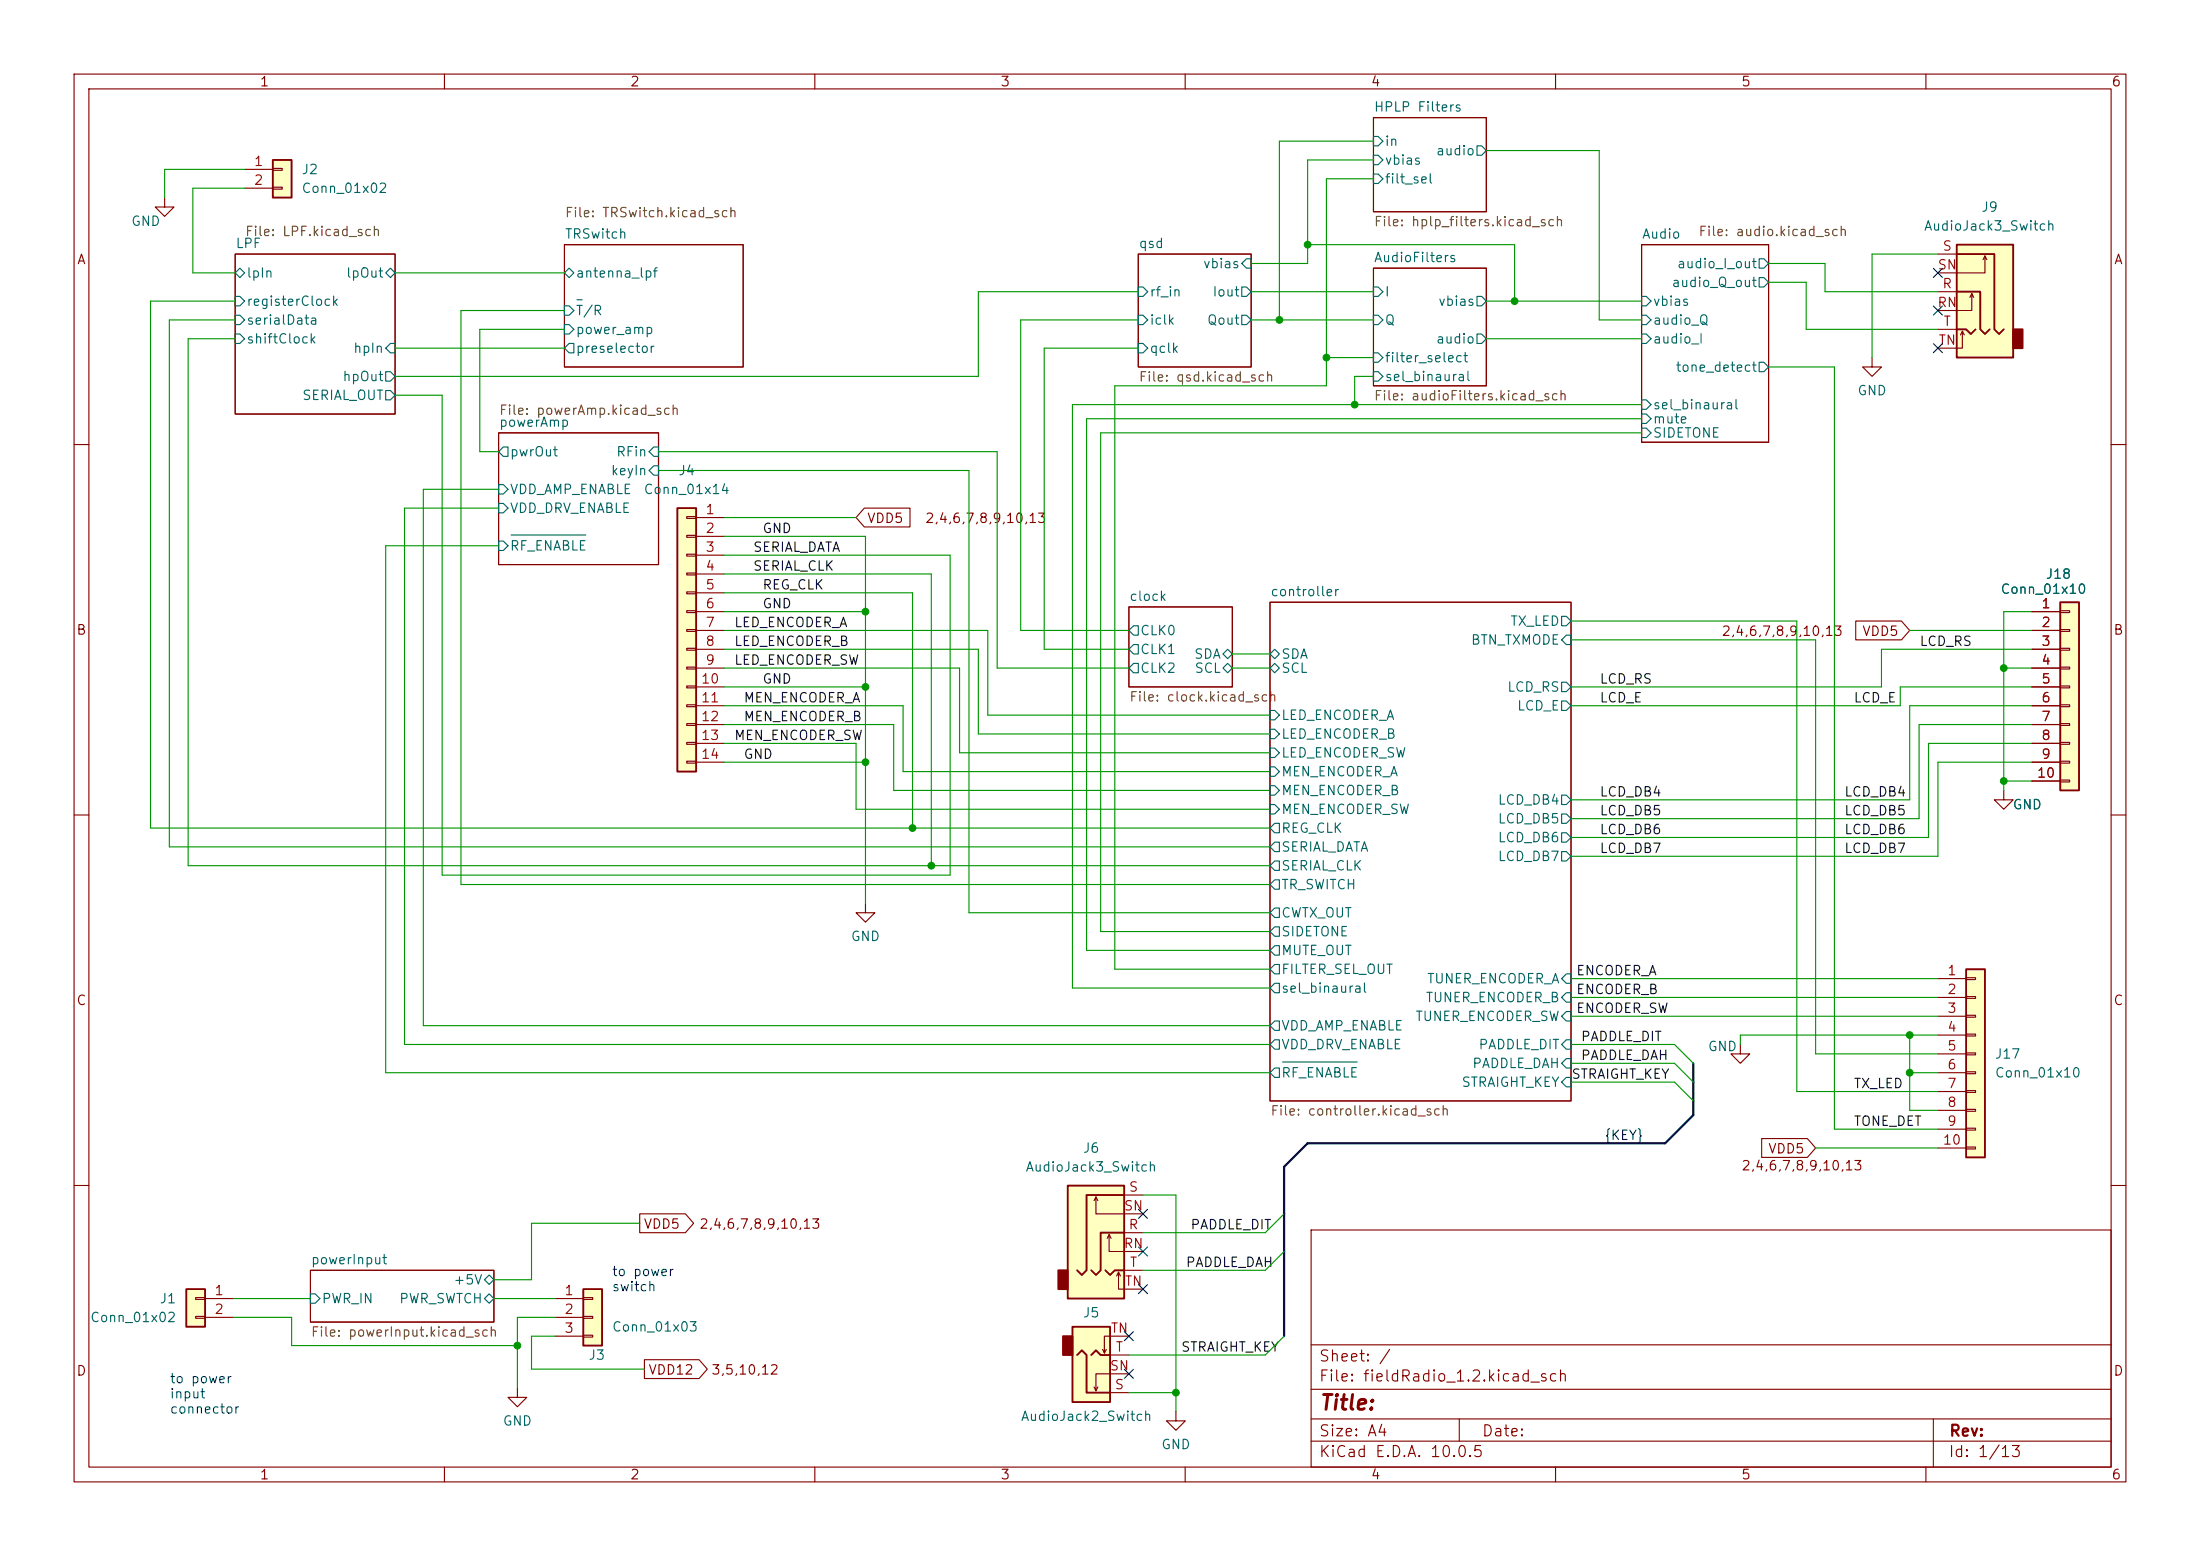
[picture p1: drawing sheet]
<svg xmlns="http://www.w3.org/2000/svg" width="297mm" height="210mm" viewBox="0 0 297 210" stroke-linecap="round" stroke-linejoin="round" font-family="sans-serif">
<g fill="none" stroke="#840000" stroke-width=".15">
<path d="M10 10h277v190h-277zM12 12h273v186h-273zM60 10v2M110 10v2M160 10v2M185.4 15.9h15.3v12.7h-15.3zM210 10v2M260 10v2M31.7 34.3h21.6v21.6h-21.6zM76.2 33h24.1v16.5h-24.1zM153.7 34.3h15.2v15.2h-15.2zM185.4 36.2h15.3v15.9h-15.3z"/>
<path d="M221.6 33h17.2v26.7h-17.2zM67.3 58.4h21.6v17.8h-21.6zM10 60h2M285 60h2M152.4 81.9h14v10.8h-14zM171.4 81.3h40.7v67.3h-40.7zM10 110h2M285 110h2M10 160h2M41.9 171.5h24.8v6.9h-24.8zM177 166h108v32h-108zM285 160h2"/>
<path d="M60 198v2M110 198v2M160 198v2M177 194.5h108M177 191.5h108M177 187.5h108M177 181.5h108M197 191.5v3M210 198v2M260 198v2M261 191.5v6.5"/>
</g>
<g fill="none" stroke="#006464" stroke-width=".15">
<path d="M185.4 18.4h.7l.6 .7-.6 .6h-.7zM199.4 19.7h.6l.7 .6-.7 .7h-.6zM31.7 36.8l.7-.6 .6 .6-.6 .7zM52.1 36.8l.6-.6 .6 .6-.6 .7zM76.2 36.8l.6-.6 .7 .6-.7 .7zM153.7 38.7h.6l.6 .7-.6 .6h-.6zM167.6 38.7h.7l.6 .7-.6 .6h-.7zM168.3 34.9h.6v1.3h-.6l-.7-.6zM185.4 38.7h.7l.6 .7-.6 .6h-.7zM185.4 21h.7l.6 .6-.6 .6h-.7zM185.4 23.5h.7l.6 .6-.6 .7h-.7zM237.5 37.5h.6l.7 .6-.7 .6h-.6z"/>
<path d="M237.5 34.9h.6l.7 .7-.7 .6h-.6zM31.7 40h.7l.6 .6-.6 .7h-.7zM31.7 42.5h.7l.6 .7-.6 .6h-.7zM31.7 45.1h.7l.6 .6-.6 .7h-.7zM52.1 50.2h.6l.6 .6-.6 .6h-.6zM52.1 52.7h.6l.6 .6-.6 .7h-.6zM52.7 46.4h.6v1.2h-.6l-.6-.6zM76.2 43.8h.6l.7 .7-.7 .6h-.6zM76.2 41.3h.6l.7 .6-.7 .6h-.6zM76.8 46.4h.7v1.2h-.7l-.6-.6zM77.9 40.5h.7M153.7 42.5h.6l.6 .7-.6 .6h-.6z"/>
<path d="M153.7 46.4h.6l.6 .6-.6 .6h-.6zM167.6 42.5h.7l.6 .7-.6 .6h-.7zM185.4 42.5h.7l.6 .7-.6 .6h-.7zM185.4 50.2h.7l.6 .6-.6 .6h-.7zM185.4 47.6h.7l.6 .7-.6 .6h-.7zM199.4 40h.6l.7 .6-.7 .7h-.6zM199.4 45.1h.6l.7 .6-.7 .7h-.6zM221.6 40h.6l.7 .6-.7 .7h-.6zM221.6 55.9h.6l.7 .6-.7 .7h-.6zM221.6 57.8h.6l.7 .6-.7 .7h-.6zM221.6 45.1h.6l.7 .6-.7 .7h-.6zM221.6 42.5h.6l.7 .7-.7 .6h-.6z"/>
<path d="M221.6 54h.6l.7 .6-.7 .6h-.6zM237.5 48.9h.6l.7 .6-.7 .7h-.6zM67.3 65.4h.6l.7 .6-.7 .7h-.6zM67.3 67.9h.6l.7 .7-.7 .6h-.6zM67.3 73h.6l.7 .7-.7 .6h-.6zM67.9 60.3h.7v1.3h-.7l-.6-.6zM69 72.2h10.1M87.6 61l.7-.7h.6v1.3h-.6zM88.3 62.9h.6v1.2h-.6l-.7-.6zM153 84.5h.7v1.2h-.7l-.6-.6zM153 87h.7v1.3h-.7l-.6-.7zM153 89.5h.7v1.3h-.7l-.6-.6z"/>
<path d="M165.1 88.3l.6-.7 .7 .7-.7 .6zM165.1 90.2l.6-.7 .7 .7-.7 .6zM171.4 88.3l.7-.7 .6 .7-.6 .6zM171.4 90.2l.7-.7 .6 .7-.6 .6zM171.4 95.9h.7l.6 .6-.6 .7h-.7zM171.4 98.4h.7l.6 .7-.6 .6h-.7zM210.8 92.1h.7l.6 .6-.6 .6h-.7zM210.8 94.6h.7l.6 .7-.6 .6h-.7zM210.8 83.2h.7l.6 .6-.6 .7h-.7zM211.5 85.7h.6v1.3h-.6l-.7-.6zM171.4 101h.7l.6 .6-.6 .6h-.7zM171.4 103.5h.7l.6 .6-.6 .7h-.7z"/>
<path d="M171.4 106h.7l.6 .7-.6 .6h-.7zM171.4 108.6h.7l.6 .6-.6 .7h-.7zM172.1 118.7h.6v1.3h-.6l-.7-.6zM172.1 111.1h.6v1.3h-.6l-.7-.6zM172.1 116.2h.6v1.3h-.6l-.7-.7zM172.1 113.7h.6v1.2h-.6l-.7-.6zM210.8 114.9h.7l.6 .7-.6 .6h-.7zM210.8 112.4h.7l.6 .6-.6 .7h-.7zM210.8 107.3h.7l.6 .7-.6 .6h-.7zM210.8 109.9h.7l.6 .6-.6 .6h-.7zM172.1 122.6h.6v1.2h-.6l-.7-.6zM172.1 127.6h.6v1.3h-.6l-.7-.6z"/>
<path d="M172.1 125.1h.6v1.3h-.6l-.7-.7zM172.1 130.2h.6v1.2h-.6l-.7-.6zM172.1 132.7h.6v1.3h-.6l-.7-.6zM172.1 137.8h.6v1.3h-.6l-.7-.7zM211.5 131.4h.6v1.3h-.6l-.7-.6zM211.5 136.5h.6v1.3h-.6l-.7-.6zM211.5 134h.6v1.3h-.6l-.7-.7zM172.1 140.3h.6v1.3h-.6l-.7-.6zM172.1 144.1h.6v1.3h-.6l-.7-.6zM173.1 143.3h10.1M211.5 140.3h.6v1.3h-.6l-.7-.6zM211.5 145.4h.6v1.3h-.6l-.7-.6z"/>
<path d="M211.5 142.9h.6v1.2h-.6l-.7-.6zM41.9 174.6h.6l.7 .7-.7 .6h-.6zM65.4 175.3l.6-.7 .7 .7-.7 .6zM65.4 172.7l.6-.6 .7 .6-.7 .7z"/>
</g>
<path d="M91.4 68.6h2.6v35.5h-2.6z" fill="#ffffc2"/>
<path d="M91.4 68.6h2.6v35.5h-2.6z" fill="none" stroke="#840000" stroke-width=".25"/>
<g fill="none" stroke="#840000" stroke-width=".15">
<path d="M92.7 69.7h1.3v.3h-1.3zM92.7 72.3h1.3v.2h-1.3zM92.7 74.8h1.3v.3h-1.3zM92.7 77.3h1.3v.3h-1.3zM92.7 79.9h1.3v.2h-1.3zM94 69.9h3.8M94 72.4h3.8M94 74.9h3.8M94 77.5h3.8M92.7 82.4h1.3v.3h-1.3zM92.7 85h1.3v.2h-1.3zM92.7 87.5h1.3v.3h-1.3z"/>
<path d="M92.7 90h1.3v.3h-1.3zM92.7 92.6h1.3v.2h-1.3zM92.7 95.1h1.3v.3h-1.3zM92.7 97.7h1.3v.2h-1.3zM94 80h3.8M94 82.6h3.8M94 85.1h3.8M94 87.6h3.8M94 90.2h3.8M94 92.7h3.8M94 95.3h3.8M94 97.8h3.8"/>
<path d="M92.7 100.2h1.3v.3h-1.3zM92.7 102.7h1.3v.3h-1.3zM94 100.3h3.8M94 102.9h3.8"/>
</g>
<path d="M278.1 81.3h2.6v25.4h-2.6z" fill="#ffffc2"/>
<path d="M278.1 81.3h2.6v25.4h-2.6z" fill="none" stroke="#840000" stroke-width=".25"/>
<g fill="none" stroke="#840000" stroke-width=".15">
<path d="M274.3 82.6h3.8M274.3 85.1h3.8M274.3 87.6h3.8M274.3 90.2h3.8M274.3 92.7h3.8M274.3 95.3h3.8M274.3 97.8h3.8M278.1 82.4h1.3v.3h-1.3zM278.1 85h1.3v.2h-1.3zM278.1 87.5h1.3v.3h-1.3zM278.1 90h1.3v.3h-1.3zM278.1 92.6h1.3v.2h-1.3z"/>
<path d="M278.1 95.1h1.3v.3h-1.3zM278.1 97.7h1.3v.2h-1.3zM270.5 106.7v1.3h1.3l-1.3 1.2-1.3-1.2h1.3M274.3 100.3h3.8M274.3 102.9h3.8M274.3 105.4h3.8M278.1 100.2h1.3v.3h-1.3zM278.1 102.7h1.3v.3h-1.3zM278.1 105.3h1.3v.2h-1.3zM116.8 121.9v1.3h1.3l-1.3 1.3-1.2-1.3h1.2"/>
</g>
<path d="M264.2 33h7.6v15.3h-7.6z" fill="#ffffc2"/>
<path d="M271.8 44.5h1.2v2.5h-1.2z" fill="#840000" stroke="#840000" stroke-width=".25"/>
<path d="M264.2 33h7.6v15.3h-7.6zM264.2 39.4h3.1v5.1l.7 .6 .6-.6M264.2 34.3h5v10.2l.7 .6 .6-.6M264.2 44.5h1.2l.7 .6 .6-.6" fill="none" stroke="#840000" stroke-width=".25"/>
<path d="M261.6 39.4h2.6M261.6 34.3h2.6M266.2 39.6l-.3 .5M268 34.5l-.3 .6M268.2 35.1l-.2-.6v2.3h-6.4M252.7 48.3v1.2h1.3l-1.3 1.3-1.2-1.3h1.2M261.6 44.5h2.6M264.9 44.7l-.2 .5M265.2 45.2l-.3-.5v2.3h-3.3M266.4 40.1l-.2-.5v2.3h-4.6M69.8 187.3v1.3h1.3l-1.3 1.3-1.2-1.3h1.2" fill="none" stroke="#840000" stroke-width=".15"/>
<path d="M36.8 21.6h2.6v5.1h-2.6z" fill="#ffffc2"/>
<path d="M36.8 21.6h2.6v5.1h-2.6z" fill="none" stroke="#840000" stroke-width=".25"/>
<path d="M22.2 26.7v1.2h1.3l-1.3 1.3-1.2-1.3h1.2M33 22.9h3.8M33 25.4h3.8M36.8 22.7h1.3v.3h-1.3zM36.8 25.3h1.3v.2h-1.3z" fill="none" stroke="#840000" stroke-width=".15"/>
<path d="M144.1 160h7.7v15.3h-7.7z" fill="#ffffc2"/>
<path d="M142.9 171.5h1.2v2.5h-1.2z" fill="#840000" stroke="#840000" stroke-width=".25"/>
<path d="M144.1 160h7.7v15.3h-7.7zM149.2 171.5l.7 .6 .6-.6h1.3M151.8 166.4h-3.2v5.1l-.6 .6-.7-.6M151.8 161.3h-5.1v10.2l-.7 .6-.6-.6" fill="none" stroke="#840000" stroke-width=".25"/>
<path d="M147.7 162.1l.3-.6v2.3h6.3M148 161.5l.2 .6M149.5 167.1l.2-.5v2.3h4.6M149.7 166.6l.3 .5M150.7 172.2l.3-.5v2.3h3.3M151 171.7l.3 .5M151.8 166.4h2.5M151.8 161.3h2.5M151.8 171.5h2.5" fill="none" stroke="#840000" stroke-width=".15"/>
<path d="M78.7 174h2.6v7.6h-2.6z" fill="#ffffc2"/>
<path d="M78.7 174h2.6v7.6h-2.6z" fill="none" stroke="#840000" stroke-width=".25"/>
<path d="M234.9 141v1.2h1.3l-1.3 1.3-1.2-1.3h1.2M74.9 175.3h3.8M74.9 177.8h3.8M78.7 175.1h1.3v.3h-1.3zM78.7 177.7h1.3v.2h-1.3zM74.9 180.3h3.8M78.7 180.2h1.3v.3h-1.3z" fill="none" stroke="#840000" stroke-width=".15"/>
<path d="M144.8 179.1h5.1v10.1h-5.1z" fill="#ffffc2"/>
<path d="M143.5 180.3h1.3v2.6h-1.3z" fill="#840000" stroke="#840000" stroke-width=".25"/>
<path d="M144.8 179.1h5.1v10.1h-5.1zM145.4 182.9l.6-.7 .7 .7v5.1h3.2M147.3 182.9l.7-.7 .6 .7h1.3" fill="none" stroke="#840000" stroke-width=".25"/>
<path d="M148.2 187.2l-.2 .5M149.4 182.1l-.3 .5M149.9 188h2.5M149.9 182.9h2.5M152.4 185.4h-4.4v2.3l-.3-.5M152.4 180.3h-3.3v2.3l-.3-.5M158.7 190.5v1.3h1.3l-1.3 1.2-1.2-1.2h1.2" fill="none" stroke="#840000" stroke-width=".15"/>
<path d="M25.1 174h2.6v5.1h-2.6z" fill="#ffffc2"/>
<path d="M25.1 174h2.6v5.1h-2.6z" fill="none" stroke="#840000" stroke-width=".25"/>
<path d="M26.4 175.1h1.3v.3h-1.3zM26.4 177.7h1.3v.2h-1.3zM27.7 175.3h3.8M27.7 177.8h3.8" fill="none" stroke="#840000" stroke-width=".15"/>
<path d="M265.4 130.8h2.6v25.4h-2.6z" fill="#ffffc2"/>
<path d="M265.4 130.8h2.6v25.4h-2.6z" fill="none" stroke="#840000" stroke-width=".25"/>
<g fill="none" stroke="#840000" stroke-width=".15">
<path d="M116.7 68.6h6.2v2.5h-6.2l-1.1-1.2zM250.5 83.8h6.2l1.1 1.3-1.1 1.3h-6.2zM274.3 82.6h3.8M274.3 85.1h3.8M274.3 87.6h3.8M274.3 90.2h3.8M274.3 92.7h3.8M274.3 95.3h3.8M274.3 97.8h3.8M274.3 100.3h3.8M274.3 102.9h3.8M274.3 105.4h3.8"/>
<path d="M261.6 132.1h3.8M261.6 134.6h3.8M261.6 137.2h3.8M261.6 139.7h3.8M265.4 132h1.3v.2h-1.3zM265.4 134.5h1.3v.2h-1.3zM265.4 137h1.3v.3h-1.3zM265.4 139.6h1.3v.2h-1.3zM237.8 153.7h6.2l1.1 1.2-1.1 1.3h-6.2zM261.6 142.2h3.8M261.6 144.8h3.8M261.6 147.3h3.8"/>
<path d="M261.6 149.9h3.8M261.6 152.4h3.8M261.6 154.9h3.8M265.4 142.1h1.3v.3h-1.3zM265.4 144.7h1.3v.2h-1.3zM265.4 147.2h1.3v.2h-1.3zM265.4 149.7h1.3v.3h-1.3zM265.4 152.3h1.3v.2h-1.3zM265.4 154.8h1.3v.3h-1.3zM86.4 163.8h6.1l1.1 1.3-1.1 1.3h-6.1zM87 183.5h7.4l1.1 1.3-1.1 1.3h-7.4z"/>
</g>
<path d="M228.6 143.5v7l-3.8 3.8h-48.3l-3.1 3.2v22.8" fill="none" stroke="#000084" stroke-width=".3"/>
<g fill="none" stroke="#009600" stroke-width=".15">
<path d="M185.4 19.1h-12.7v24.1M33 25.4h-7v11.4h5.7M33 22.9h-10.8v3.8M53.3 36.8h22.9M153.7 39.4h-21.6v11.4h-78.8M168.9 39.4h16.5M176.5 33h28v7.6M185.4 24.1h-6.3v28h-28.6v78.7h20.9M185.4 21.6h-8.9v14h-7.6M200.7 20.3h15.2v22.9h5.7M238.8 35.6h7.6v3.8h15.2M238.8 38.1h5v6.4h17.8"/>
<path d="M261.6 34.3h-8.9v14M31.7 43.2h-8.8v71.1h148.5M31.7 40.6h-11.4v71.2h151.1M31.7 45.7h-6.3v71.1h146M53.3 53.3h6.4v64.8h68.6v-43.2h-30.5M53.3 47h22.9M76.2 44.5h-11.4v16.5h2.5M76.2 41.9h-14v77.5h109.2M153.7 43.2h-15.9v41.9h14.6M153.7 47h-12.7v40.6h11.4M168.9 43.2h16.5M179.1 48.3h6.3"/>
<path d="M185.4 50.8h-2.5v3.8M200.7 40.6h20.9M200.7 45.7h20.9M221.6 58.4h-73v67.3h22.8M221.6 56.5h-74.9v71.8h24.7M221.6 54.6h-76.8v78.8h26.6M238.8 49.5h8.8v102.9h14M67.3 66h-10.2v72.4h114.3M67.3 68.6h-12.7v72.4h116.8M67.3 73.7h-15.2v71.1h119.3M88.9 61h45.7v29.2h17.8M88.9 63.5h41.9v59.7h40.6"/>
<path d="M97.8 69.9h17.8M97.8 72.4h19v49.5M97.8 77.5h27.9v39.3M97.8 97.8h22.8v8.9h50.8M97.8 95.3h24.1v8.8h49.5M97.8 92.7h19M97.8 90.2h31.7v11.4h41.9M97.8 87.6h34.3v11.5h39.3M97.8 85.1h35.5v11.4h38.1M97.8 80h25.4v31.8M97.8 82.6h19M166.4 88.3h5"/>
<path d="M166.4 90.2h5M212.1 83.8h30.5v63.5h19M212.1 86.4h33v55.8h16.5M257.8 85.1h16.5M270.5 90.2h3.8M274.3 97.8h-15.2v12.7h-47M274.3 87.6h-20.3v5.1h-41.9M274.3 92.7h-17.8v2.6h-44.4M274.3 95.3h-16.5v12.7h-45.7M274.3 82.6h-3.8v24.1M97.8 102.9h19M97.8 100.3h17.8v8.9h55.8"/>
<path d="M270.5 105.4h3.8M274.3 102.9h-12.7v12.7h-49.5M274.3 100.3h-14v12.7h-48.2M212.1 132.1h49.5M212.1 134.6h49.5M212.1 137.2h49.5M257.8 139.7v10.2h3.8M261.6 139.7h-26.7v1.3M212.1 141h14l2.5 2.5M212.1 146.1h14l2.5 2.5M212.1 143.5h14l2.5 2.6M245.1 154.9h16.5"/>
<path d="M257.8 144.8h3.8M31.5 177.8h7.9v3.8h30.4M31.5 175.3h10.4M66.7 175.3h8.2M74.9 177.8h-5.1v9.5M86.4 165.1h-14.6v7.6h-5.1M154.3 161.3h4.4v29.2M173.4 168.9l-2.6 2.6h-16.5M173.4 163.8l-2.6 2.6h-16.5M74.9 180.3h-3.1v4.5h15.2M152.4 188h6.3M173.4 180.3l-2.6 2.6h-18.4"/>
</g>
<g fill="none" stroke="#000084" stroke-width=".15">
<path d="M261 36.2l1.2 1.2M262.2 36.2l-1.2 1.2M261 41.3l1.2 1.2M261 46.4l1.2 1.2M262.2 41.3l-1.2 1.2M262.2 46.4l-1.2 1.2M151.8 179.7l1.2 1.2M153 179.7l-1.2 1.2M153.7 173.4l1.2 1.2M153.7 163.2l1.2 1.2M153.7 168.3l1.2 1.2M154.9 173.4l-1.2 1.2"/>
<path d="M154.9 163.2l-1.2 1.2M154.9 168.3l-1.2 1.2M151.8 184.8l1.2 1.2M153 184.8l-1.2 1.2"/>
</g>
<g fill="#009600" stroke="#009600" stroke-width=".14">
<circle cx="158.7" cy="188" r=".46"/>
<circle cx="69.8" cy="181.6" r=".46"/>
<circle cx="116.8" cy="92.7" r=".46"/>
<circle cx="116.8" cy="82.6" r=".46"/>
<circle cx="116.8" cy="102.9" r=".46"/>
<circle cx="125.7" cy="116.8" r=".46"/>
<circle cx="123.2" cy="111.8" r=".46"/>
<circle cx="270.5" cy="105.4" r=".46"/>
<circle cx="270.5" cy="90.2" r=".46"/>
<circle cx="172.7" cy="43.2" r=".46"/>
<circle cx="179.1" cy="48.3" r=".46"/>
<circle cx="204.5" cy="40.6" r=".46"/>
<circle cx="182.9" cy="54.6" r=".46"/>
<circle cx="176.5" cy="33" r=".46"/>
<circle cx="257.8" cy="139.7" r=".46"/>
<circle cx="257.8" cy="144.8" r=".46"/>
</g>
<text font-size="2" fill="#840000" x="178" y="190.8">Title:</text>
<g font-size="1.5" fill="#840000">
<text x="178" y="184.1">Sheet: /</text>
<text x="178" y="186.8">File: fieldRadio_1.2.kicad_sch</text>
<text x="178" y="197">KiCad E.D.A. 10.0.5</text>
<text x="178" y="194.2">Size: A4</text>
<text x="200" y="194.2">Date:</text>
<text x="263" y="197">Id: 1/13</text>
<text x="263" y="194.2">Rev:</text>
</g>
<g font-size="1.3" fill="#840000">
<text x="35" y="12">1</text>
<text x="85" y="12">2</text>
<text x="135" y="12">3</text>
<text x="185" y="12">4</text>
<text x="235" y="12">5</text>
<text x="285" y="12">6</text>
<text x="10.3" y="36">A</text>
<text x="285.3" y="36">A</text>
<text x="117" y="70.9">VDD5</text>
<text x="124.8" y="70.9">2,4,6,7,8,9,10,13</text>
<text x="10.2" y="86">B</text>
<text x="232.3" y="86.1">2,4,6,7,8,9,10,13</text>
<text x="251.3" y="86.1">VDD5</text>
<text x="285.2" y="86">B</text>
<text x="10.2" y="136">C</text>
<text x="285.2" y="136">C</text>
<text x="238.6" y="156">VDD5</text>
<text x="235" y="158.3">2,4,6,7,8,9,10,13</text>
<text x="86.8" y="166.2">VDD5</text>
<text x="94.3" y="166.2">2,4,6,7,8,9,10,13</text>
<text x="10.2" y="186">D</text>
<text x="87.4" y="185.8">VDD12</text>
<text x="95.9" y="185.8">3,5,10,12</text>
<text x="285.2" y="186">D</text>
<text x="35" y="200">1</text>
<text x="85" y="200">2</text>
<text x="135" y="200">3</text>
<text x="185" y="200">4</text>
<text x="235" y="200">5</text>
<text x="285" y="200">6</text>
</g>
<g font-size="1.3" fill="#006464">
<text x="185.4" y="15.4">HPLP Filters</text>
<text x="40.6" y="23.8">J2</text>
<text x="186.9" y="20">in</text>
<text x="186.9" y="22.6">vbias</text>
<text x="193.8" y="21.3">audio</text>
<text x="40.6" y="26.4">Conn_01x02</text>
<text x="186.9" y="25.1">filt_sel</text>
<text x="267.4" y="28.9">J9</text>
<text x="17.6" y="30.8">GND</text>
<text x="31.7" y="33.8">LPF</text>
<text x="76.2" y="32.5">TRSwitch</text>
<text x="153.6" y="33.8">qsd</text>
<text x="185.4" y="35.7">AudioFilters</text>
<text x="221.6" y="32.5">Audio</text>
<text x="259.6" y="31.4">AudioJack3_Switch</text>
<text x="33.2" y="37.8">lpIn</text>
<text x="33.2" y="41.6">registerClock</text>
<text x="46.6" y="37.8">lpOut</text>
<text x="77.6" y="37.8">antenna_lpf</text>
<text x="155.1" y="40.3">rf_in</text>
<text x="162.3" y="36.5">vbias</text>
<text x="163.6" y="40.3">Iout</text>
<text x="186.9" y="40.3">I</text>
<text x="194.1" y="41.6">vbias</text>
<text x="223" y="41.6">vbias</text>
<text x="225.6" y="39.1">audio_Q_out</text>
<text x="226.3" y="36.5">audio_I_out</text>
<text x="33.2" y="44.1">serialData</text>
<text x="33.2" y="46.7">shiftClock</text>
<text x="47.6" y="48">hpIn</text>
<text x="77.6" y="45.4">power_amp</text>
<text x="77.6" y="48">preselector</text>
<text x="77.6" y="42.9">T/R</text>
<text x="155.1" y="44.1">iclk</text>
<text x="155.1" y="48">qclk</text>
<text x="162.9" y="44.1">Qout</text>
<text x="186.9" y="44.1">Q</text>
<text x="193.8" y="46.7">audio</text>
<text x="223" y="46.7">audio_I</text>
<text x="223" y="44.1">audio_Q</text>
<text x="46.1" y="51.8">hpOut</text>
<text x="186.9" y="51.8">sel_binaural</text>
<text x="186.9" y="49.2">filter_select</text>
<text x="226.1" y="50.5">tone_detect</text>
<text x="250.7" y="53.7">GND</text>
<text x="40.7" y="54.3">SERIAL_OUT</text>
<text x="67.3" y="57.9">powerAmp</text>
<text x="223" y="57.5">mute</text>
<text x="223" y="59.4">SIDETONE</text>
<text x="223" y="55.6">sel_binaural</text>
<text x="68.7" y="61.9">pwrOut</text>
<text x="82.4" y="64.5">keyIn</text>
<text x="83.1" y="61.9">RFin</text>
<text x="91.5" y="64.5">J4</text>
<text x="68.7" y="67">VDD_AMP_ENABLE</text>
<text x="68.7" y="69.5">VDD_DRV_ENABLE</text>
<text x="86.8" y="67">Conn_01x14</text>
<text x="68.7" y="74.6">RF_ENABLE</text>
<text x="152.4" y="81.4">clock</text>
<text x="171.4" y="80.8">controller</text>
<text x="270" y="80.5">Conn_01x10</text>
<text x="276.1" y="78.4">J18</text>
<text x="153.8" y="86.1">CLK0</text>
<text x="153.8" y="88.6">CLK1</text>
<text x="161.1" y="89.2">SDA</text>
<text x="172.9" y="89.2">SDA</text>
<text x="198.5" y="87.3">BTN_TXMODE</text>
<text x="203.8" y="84.8">TX_LED</text>
<text x="153.8" y="91.1">CLK2</text>
<text x="161.2" y="91.1">SCL</text>
<text x="172.9" y="91.1">SCL</text>
<text x="203.4" y="93.7">LCD_RS</text>
<text x="172.9" y="97.5">LED_ENCODER_A</text>
<text x="172.9" y="100">LED_ENCODER_B</text>
<text x="204.7" y="96.2">LCD_E</text>
<text x="172.9" y="102.6">LED_ENCODER_SW</text>
<text x="172.9" y="105.1">MEN_ENCODER_A</text>
<text x="172.9" y="107.6">MEN_ENCODER_B</text>
<text x="172.9" y="112.7">REG_CLK</text>
<text x="172.9" y="110.2">MEN_ENCODER_SW</text>
<text x="202.1" y="114">LCD_DB6</text>
<text x="202.1" y="108.9">LCD_DB4</text>
<text x="202.1" y="111.5">LCD_DB5</text>
<text x="271.6" y="109.5">GND</text>
<text x="172.9" y="117.8">SERIAL_CLK</text>
<text x="172.9" y="115.3">SERIAL_DATA</text>
<text x="202.1" y="116.5">LCD_DB7</text>
<text x="172.9" y="120.3">TR_SWITCH</text>
<text x="172.9" y="124.2">CWTX_OUT</text>
<text x="114.8" y="127.3">GND</text>
<text x="172.9" y="129.2">MUTE_OUT</text>
<text x="172.9" y="126.7">SIDETONE</text>
<text x="172.9" y="131.8">FILTER_SEL_OUT</text>
<text x="172.9" y="134.3">sel_binaural</text>
<text x="192.4" y="135.6">TUNER_ENCODER_B</text>
<text x="192.6" y="133">TUNER_ENCODER_A</text>
<text x="172.9" y="139.4">VDD_AMP_ENABLE</text>
<text x="172.9" y="141.9">VDD_DRV_ENABLE</text>
<text x="191" y="138.1">TUNER_ENCODER_SW</text>
<text x="199.5" y="141.9">PADDLE_DIT</text>
<text x="230.5" y="142.2">GND</text>
<text x="269.2" y="143.2">J17</text>
<text x="172.9" y="145.7">RF_ENABLE</text>
<text x="197.2" y="147">STRAIGHT_KEY</text>
<text x="198.7" y="144.5">PADDLE_DAH</text>
<text x="269.2" y="145.7">Conn_01x10</text>
<text x="146.1" y="155.9">J6</text>
<text x="138.4" y="158.4">AudioJack3_Switch</text>
<text x="41.9" y="171">powerInput</text>
<text x="61.1" y="173.7">+5V</text>
<text x="12.1" y="178.8">Conn_01x02</text>
<text x="21.5" y="176.2">J1</text>
<text x="43.3" y="176.2">PWR_IN</text>
<text x="53.8" y="176.2">PWR_SWTCH</text>
<text x="146.1" y="178.1">J5</text>
<text x="79.4" y="183.8">J3</text>
<text x="82.5" y="180">Conn_01x03</text>
<text x="67.8" y="192.7">GND</text>
<text x="137.7" y="192.1">AudioJack2_Switch</text>
<text x="156.7" y="195.9">GND</text>
</g>
<g font-size="1.3" fill="#a90000">
<text x="34.2" y="22.7">1</text>
<text x="34.2" y="25.3">2</text>
<text x="262.2" y="34.2">S</text>
<text x="261.5" y="41.8">RN</text>
<text x="261.5" y="36.7">SN</text>
<text x="262.1" y="39.2">R</text>
<text x="261.6" y="46.9">TN</text>
<text x="262.3" y="44.3">T</text>
<text x="95.2" y="69.7">1</text>
<text x="95.2" y="72.3">2</text>
<text x="95.2" y="74.8">3</text>
<text x="95.2" y="77.3">4</text>
<text x="95.2" y="79.9">5</text>
<text x="95.2" y="82.4">6</text>
<text x="275.5" y="82.4">1</text>
<text x="95.2" y="85">7</text>
<text x="95.2" y="87.5">8</text>
<text x="275.5" y="85">2</text>
<text x="275.5" y="87.5">3</text>
<text x="94.5" y="92.6">10</text>
<text x="94.5" y="95.1">11</text>
<text x="95.2" y="90">9</text>
<text x="275.5" y="90">4</text>
<text x="275.5" y="92.6">5</text>
<text x="275.5" y="95.1">6</text>
<text x="94.5" y="97.7">12</text>
<text x="94.5" y="100.2">13</text>
<text x="275.5" y="97.7">7</text>
<text x="275.5" y="100.2">8</text>
<text x="94.5" y="102.7">14</text>
<text x="274.9" y="105.3">10</text>
<text x="275.5" y="102.7">9</text>
<text x="262.8" y="131.9">1</text>
<text x="262.8" y="134.5">2</text>
<text x="262.8" y="137">3</text>
<text x="262.8" y="139.6">4</text>
<text x="262.8" y="142.1">5</text>
<text x="262.8" y="144.6">6</text>
<text x="262.8" y="147.2">7</text>
<text x="262.8" y="149.7">8</text>
<text x="262.2" y="154.8">10</text>
<text x="262.8" y="152.3">9</text>
<text x="152.3" y="161.2">S</text>
<text x="151.6" y="163.7">SN</text>
<text x="152.3" y="166.2">R</text>
<text x="151.6" y="168.8">RN</text>
<text x="151.8" y="173.9">TN</text>
<text x="152.4" y="171.3">T</text>
<text x="28.9" y="175.1">1</text>
<text x="28.9" y="177.7">2</text>
<text x="76.1" y="175.1">1</text>
<text x="76.1" y="177.7">2</text>
<text x="76.1" y="180.2">3</text>
<text x="149.7" y="185.3">SN</text>
<text x="149.9" y="180.2">TN</text>
<text x="150.5" y="182.7">T</text>
<text x="150.4" y="187.8">S</text>
</g>
<g font-size="1.3" fill="#725600">
<text x="76.2" y="29.6">File: TRSwitch.kicad_sch</text>
<text x="33" y="32.2">File: LPF.kicad_sch</text>
<text x="185.4" y="30.9">File: hplp_filters.kicad_sch</text>
<text x="229.2" y="32.2">File: audio.kicad_sch</text>
<text x="153.6" y="51.8">File: qsd.kicad_sch</text>
<text x="67.3" y="56.3">File: powerAmp.kicad_sch</text>
<text x="185.4" y="54.4">File: audioFilters.kicad_sch</text>
<text x="152.4" y="95">File: clock.kicad_sch</text>
<text x="171.4" y="150.9">File: controller.kicad_sch</text>
<text x="41.9" y="180.7">File: powerInput.kicad_sch</text>
</g>
<g font-size="1.3" fill="#0f0f0f">
<text x="101.6" y="77.3">SERIAL_CLK</text>
<text x="101.6" y="74.8">SERIAL_DATA</text>
<text x="102.8" y="72.3">GND</text>
<text x="102.8" y="79.9">REG_CLK</text>
<text x="102.8" y="82.4">GND</text>
<text x="99" y="85">LED_ENCODER_A</text>
<text x="99" y="87.5">LED_ENCODER_B</text>
<text x="259.1" y="87.5">LCD_RS</text>
<text x="99" y="90">LED_ENCODER_SW</text>
<text x="100.3" y="95.1">MEN_ENCODER_A</text>
<text x="102.8" y="92.6">GND</text>
<text x="215.9" y="95.1">LCD_E</text>
<text x="215.9" y="92.6">LCD_RS</text>
<text x="250.2" y="95.1">LCD_E</text>
<text x="99" y="100.2">MEN_ENCODER_SW</text>
<text x="100.3" y="97.7">MEN_ENCODER_B</text>
<text x="100.3" y="102.7">GND</text>
<text x="215.9" y="107.8">LCD_DB4</text>
<text x="248.9" y="107.8">LCD_DB4</text>
<text x="215.9" y="110.4">LCD_DB5</text>
<text x="215.9" y="112.9">LCD_DB6</text>
<text x="248.9" y="110.4">LCD_DB5</text>
<text x="248.9" y="112.9">LCD_DB6</text>
<text x="215.9" y="115.4">LCD_DB7</text>
<text x="248.9" y="115.4">LCD_DB7</text>
<text x="212.7" y="132">ENCODER_A</text>
<text x="212.7" y="137">ENCODER_SW</text>
<text x="212.7" y="134.5">ENCODER_B</text>
<text x="213.3" y="143.4">PADDLE_DAH</text>
<text x="213.3" y="140.8">PADDLE_DIT</text>
<text x="212.1" y="145.9">STRAIGHT_KEY</text>
<text x="250.2" y="147.2">TX_LED</text>
<text x="250.2" y="152.3">TONE_DET</text>
<text x="160.6" y="166.2">PADDLE_DIT</text>
<text x="160" y="171.3">PADDLE_DAH</text>
<text x="159.4" y="182.8">STRAIGHT_KEY</text>
</g>
<text font-size="1.3" fill="#000084" x="216.5" y="154.2">{KEY}</text>
<g font-size="1.3" fill="#0000c2">
<text x="82.5" y="172.6">to power</text>
<text x="82.5" y="174.6">switch</text>
<text x="22.8" y="187">to power</text>
<text x="22.8" y="189.1">input</text>
<text x="22.8" y="191.1">connector</text>
</g>
</svg>
